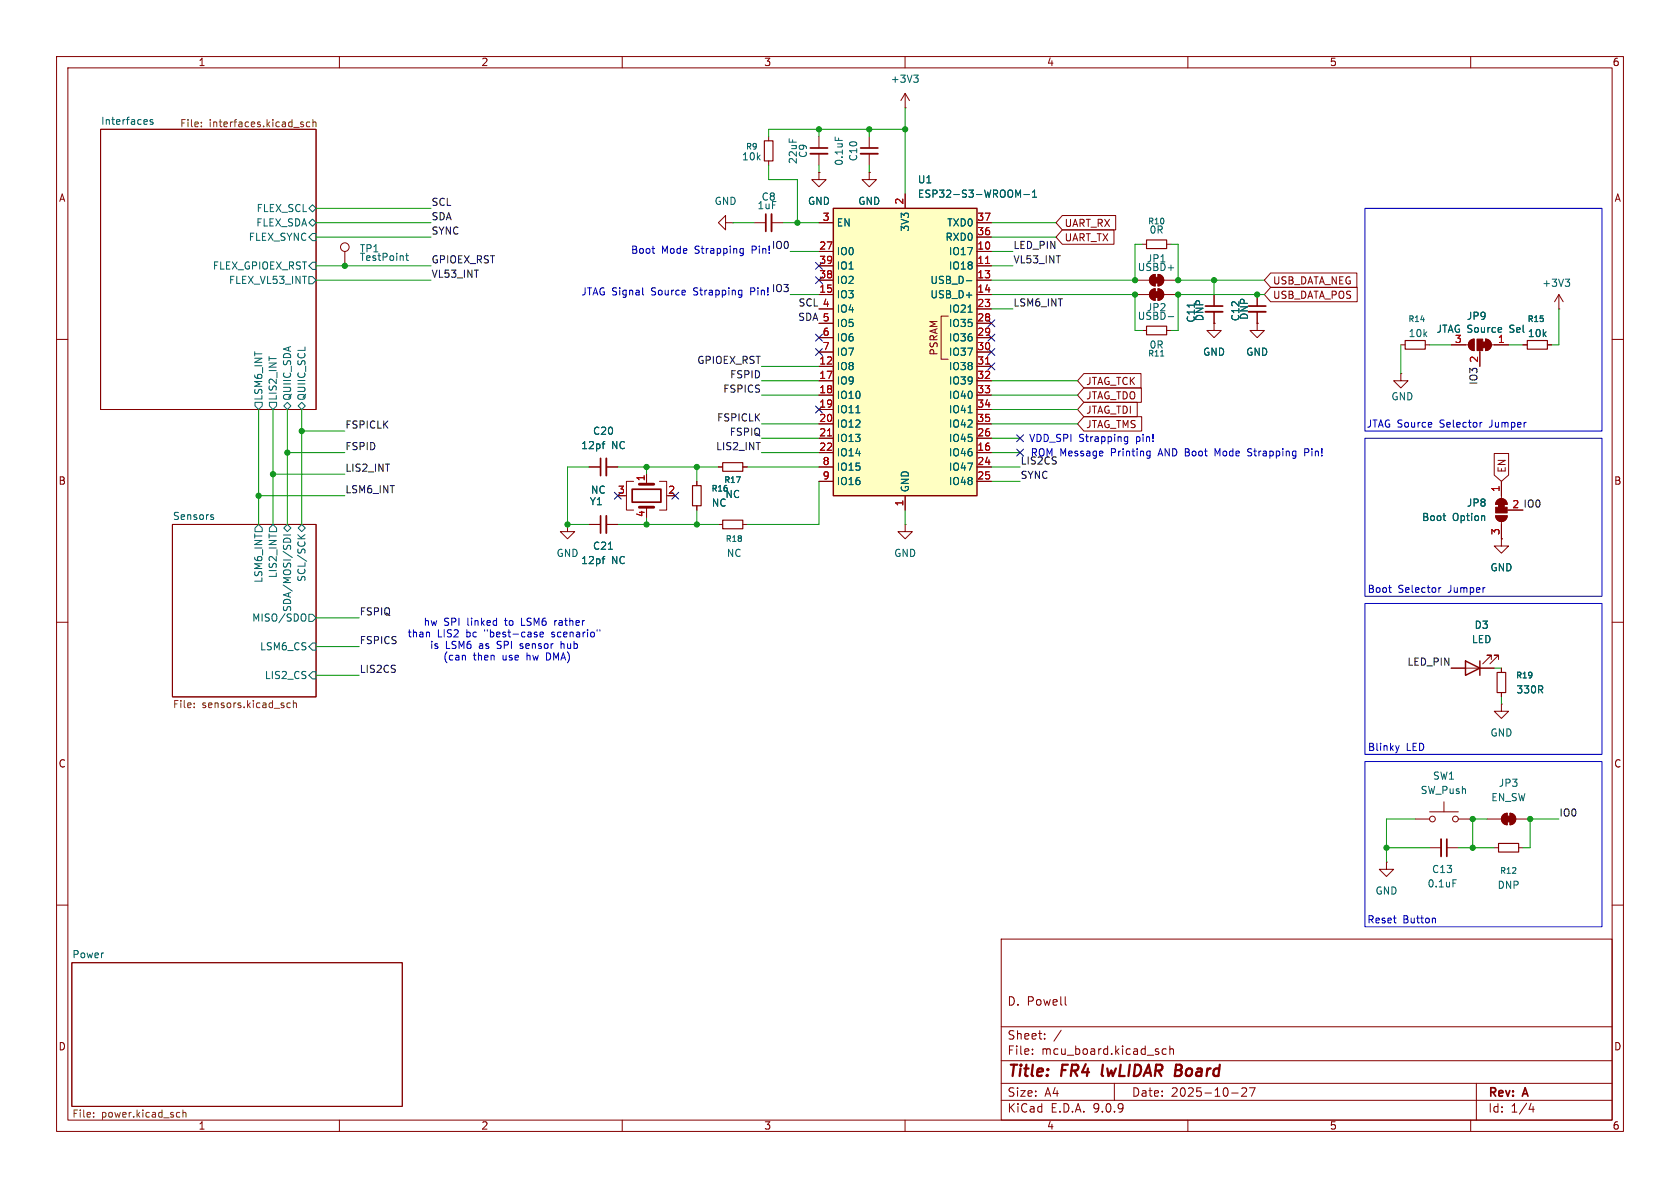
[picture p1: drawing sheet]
<svg xmlns="http://www.w3.org/2000/svg" width="297mm" height="210mm" viewBox="0 0 297 210" stroke-linecap="round" stroke-linejoin="round" font-family="sans-serif">
<g fill="none" stroke="#840000" stroke-width=".18">
<path d="M10 10h277v190h-277zM12 12h273v186h-273zM60 10v2M110 10v2M160 10v2M210 10v2M260 10v2M17.8 22.9h38.1v49.5h-38.1zM262.6 59.9a1.02 1.02 0 0 1 1 1.1 1.02 1.02 0 0 1-1 1zM10 60h2M256.5 61h3.1M259.9 60.2l.7-.3v2.1a1.02 1.02 0 0 1-.9-.7 1.02 1.02 0 0 1 .2-1.1z"/>
<path d="M261.6 62v2.8M263.7 61h3M285 60h2M30.5 92.7h25.4v30.5h-25.4zM10 110h2M265.4 118.1v.8M285 110h2M265.4 122.4v.8M10 160h2M12.7 170.2h58.4v25.4h-58.4zM177 166h108v32h-108zM188.3 176.2v1.3l.2 .2"/>
<path d="M285 160h2M60 198v2M110 198v2M160 198v2M177 194.5h108M177 191.5h108M177 187.5h108M177 181.5h108M182.5 186.3v.1M182.5 185.5v.1M184.7 183.6v.1M184.7 182.8v.1"/>
<path d="M187.6 182.1l-1.3 2M197 191.5v3M206.2 185.5l-.5-.1-.2 .3v.4l.1 .2h.6M206.8 185.5l.2-.1 .4 .1 .1 .9M206.8 184.9v1.5M210 198v2M217.7 193.2h1.2M219.5 192.4l.6-.1 .2 .1 .1 .3-.9 1.1h.9M220.9 192.3h1l-.7 1.5M260 198v2M261 191.5v6.5M270.7 195l-.4 1.1h.9"/>
<path d="M271 195.6v1"/>
</g>
<path d="M195 188.2l-.2 1.9M207.8 189.2h.7M207.9 188.2h.7M208.5 189.2l.3 .1M208.6 190.1l-.9 .1M208.7 189.1l-.2 .1" fill="none" stroke="#840000" stroke-width=".4"/>
<g fill="none" stroke="#006464" stroke-width=".18">
<path d="M27 21.2l-.3-.1-.2 .2 .1 .2 .4 .1v.3h-.5M54.6 36.8l.6-.6 .7 .6-.7 .7zM54.6 39.4l.6-.7 .7 .7-.7 .6zM54.6 48.9h.6l.7 .6-.7 .7h-.6zM55.2 46.4h.7v1.2h-.7l-.6-.6zM55.2 41.3h.7v1.2h-.7l-.6-.6zM45.1 71.1h1.3v.7l-.7 .6-.6-.6zM47.6 71.1h1.3v.7l-.6 .6-.7-.6zM50.2 71.8l.6-.7 .6 .7-.6 .6zM52.7 71.8l.6-.7 .7 .7-.7 .6zM37.4 91.4l.3 .1 .1 .2-.2 .1h-.2M37.4 91h.3"/>
<path d="M45.7 92.7l.7 .6v.7h-1.3v-.7zM48.3 92.7l.6 .6v.7h-1.3v-.7zM50.1 95.8a.64 .64 0 0 1 .6-.7 .64 .64 0 0 1 .7 .7M50.1 94.6h1.3M50.2 93.3l.6-.6 .6 .6-.6 .7zM52.6 94.5l.8 .7M52.7 93.3l.6-.6 .7 .6-.7 .7zM53.9 94.5l-.7 .6M53.8 108.5l.1 .1a.81 .81 0 0 1-.1 1.2M54.6 108.6h.6l.7 .6-.7 .7h-.6zM55.2 118.7h.7v1.3h-.7l-.6-.6zM55.2 113.7h.7v1.2h-.7l-.6-.6z"/>
</g>
<g fill="none" stroke="#725600" stroke-width=".18">
<path d="M35.6 22.3v.1M35.6 21.6v.1M53.3 22h.3l.1 .2-.2 .2h-.2M53.3 21.6h.3M54.8 21.6h-.4l-.2 .2 .1 .5h.5M55.3 21.7l.2-.1h.3l.1 .8M55.3 21.1v1.3M34.3 125v.1M34.3 124.3v.1M50.7 124.9l.3 .2 .3-.1M51.3 124.3h-.3l-.3 .2M51.9 124.4l.1-.1h.4v.8"/>
<path d="M51.9 123.8v1.3M16.5 197.4v.1M16.5 196.7v.1M31.4 196.6l.4 .1M31.8 197.4l-.4 .1M32.3 196.8l.2-.2 .3 .1 .1 .8M32.3 196.2v1.3"/>
</g>
<path d="M264.7 118.9h1.5v3.5h-1.5z" fill="none" stroke="#840000" stroke-width=".2"/>
<g fill="#840000" stroke="#840000" stroke-width=".18">
<path d="M262.1 60.5h.5v1h-.5z"/>
<path d="M262.6 59.9a1.02 1.02 0 0 1 1 1.1 1.02 1.02 0 0 1-1 1z"/>
<path d="M261.1 59.9h1v2.1h-1z"/>
<path d="M259.9 60.2l.7-.3v2.1a1.02 1.02 0 0 1-.9-.7 1.02 1.02 0 0 1 .2-1.1z"/>
</g>
<path d="M147.3 36.8h25.4v50.8h-25.4z" fill="#ffffc2"/>
<path d="M147.3 36.8h25.4v50.8h-25.4zM259.1 116.8l2.5 1.3-2.5 1.3zM261.6 116.8v2.6" fill="none" stroke="#840000" stroke-width=".25"/>
<g fill="none" stroke="#840000" stroke-width=".18">
<path d="M160 19.1h.1M160 16.5v2.6M160 16.5l-.7 1.3M160 16.5l.8 1.3M128.3 39.4v-1.3l-1.3 1.3 1.3 1.2v-1.2h1.2M129.5 39.4h.1M133.3 39.4h2.1M135.9 24.1v.8M135.9 28.4v.8M136.4 39.4h2M144.8 30.5v1.3h1.2l-1.2 1.2-1.3-1.2h1.3M144.8 30.5h.1"/>
<path d="M144.8 39.4h2.5M144.8 24.1v2.1M144.8 27.2v2M153.7 30.5v1.3h1.2l-1.2 1.2-1.3-1.2h1.3M153.7 30.5h.1M153.7 24.1v2.1M153.7 27.2v2M160 34.3v2.5M172.7 39.4h2.6M187.8 38.1h9.4v2.5h-9.4l-1.1-1.2zM61 44.5v2.5M144.8 44.5h2.5"/>
<path d="M144.8 47h2.5M144.8 49.5h2.5M144.8 52.1h2.5M144.8 54.6h2.5M144.8 57.2h2.5M144.8 59.7h2.5M167.6 55.9h-1.2v7.6h1.2M172.7 44.5h2.6M172.7 47h2.6M172.7 49.5h2.6M172.7 52.1h2.6M172.7 54.6h2.6"/>
<path d="M172.7 57.2h2.6M172.7 59.7h2.6M172.7 41.9h2.6M187.8 40.6h9.1v2.6h-9.1l-1.1-1.3zM200.7 49.5h2.5M200.7 52.1h2.5M201.9 43.2h.8M201.9 58.4h.8M203.5 48.8l.7-.3v2a1.02 1.02 0 0 1-.9-.6 1.02 1.02 0 0 1 .2-1.1zM203.5 51.4l.7-.3v2a1.02 1.02 0 0 1-.9-.6 1.02 1.02 0 0 1 .2-1.1zM204.7 48.5a1.02 1.02 0 0 1 1 1 1.02 1.02 0 0 1-1 1zM204.7 51.1a1.02 1.02 0 0 1 1 1 1.02 1.02 0 0 1-1 1z"/>
<path d="M205.7 49.5h2.6M205.7 52.1h2.6M206.2 43.2h.8M206.2 58.4h.8M214.6 57.2v1.2h1.3l-1.3 1.3-1.2-1.3h1.2M214.6 57.2h.1M214.6 52.1v2M214.6 55.1v2.1M222.2 57.2v1.2h1.3l-1.3 1.3-1.2-1.3h1.2M222.2 57.2h.1M222.2 52.1v2M222.2 55.1v2.1"/>
<path d="M224.6 48.3h15.3v2.5h-15.3l-1.1-1.3zM224.6 50.8h15.3v2.5h-15.3l-1.1-1.2zM275.6 54.6h.1M275.6 52.1l-.8 1.2M275.6 52.1l.8 1.2M275.6 52.1v2.5M144.8 62.2h2.5M144.8 64.8h2.5M144.8 67.3h2.5M144.8 69.9h2.5M144.8 72.4h2.5M144.8 74.9h2.5"/>
<path d="M144.8 77.5h2.5M172.7 62.2h2.6M172.7 64.8h2.6M172.7 67.3h2.6M172.7 69.9h2.6M172.7 72.4h2.6M172.7 74.9h2.6M172.7 77.5h2.6M191.6 73.7h10.2v2.5h-10.2l-1.1-1.3zM191.6 66h10.1v2.6h-10.1l-1.1-1.3zM191.6 68.6h10.2v2.5h-10.2l-1.1-1.2zM191.6 71.1h9.4v2.6h-9.4l-1.1-1.3z"/>
<path d="M247.6 66v1.3h1.3l-1.3 1.3-1.2-1.3h1.2M247.6 66h.1M247.6 61h.8M252 61h.7M256.5 61h2.6M261.6 62.2v2.6M264.2 61h2.5M269.2 61h.8M273.6 61h.7M100.3 92.7v1.3h1.3l-1.3 1.3-1.2-1.3h1.2M100.3 92.7h.1M104.1 82.6h2.1"/>
<path d="M104.1 92.7h2.1M107.2 82.6h2M107.2 92.7h2M110.5 87.6h.2M112 85.1h-1.3v5.1h1.3M114.3 83.8v1.3M114.3 89.7v.5M116.6 85.1h1.3v5.1h-1.3M123.2 85.1v.8M123.2 89.4v.8M127 82.6h.8M127 92.7h.8"/>
<path d="M131.3 82.6h.8M131.3 92.7h.8M144.8 80h2.5M144.8 82.6h2.5M144.8 85.1h2.5M160 92.7v1.3h1.3l-1.3 1.3-1.3-1.3h1.3M160 92.7h.1M160 87.6v2.6M172.7 80h2.6M172.7 82.6h2.6M172.7 85.1h2.6M264.2 80.2h2.5v3.8l-1.3 1.1-1.2-1.1z"/>
<path d="M264.4 91.2h2a1.02 1.02 0 0 1-1 1 1.02 1.02 0 0 1-1-1zM264.7 88.4a1.02 1.02 0 0 1 1.1-.2 1.02 1.02 0 0 1 .6 1h-2zM265.4 95.3v1.2h1.3l-1.3 1.3-1.2-1.3h1.2M265.4 95.3h.1M265.4 85.1v3M265.4 92.2v3.1M266.4 90.2h.3M256.5 118.1h7.7M263.7 116.6v-.8h-.8h.8l-1.6 1.5M264.9 116.6v-.8h-.7h.7l-1.5 1.5M265.4 118.1v.8M265.4 124.5v1.2h1.3l-1.3 1.3-1.2-1.3h1.2"/>
<path d="M265.4 124.5h.1M265.4 122.4v.8M245.1 152.4v1.3h1.3l-1.3 1.2-1.3-1.2h1.3M245.1 152.4h.1M250.2 144.8h2.5M252.7 149.9h2.1M252.7 143.5h5.1M255.3 141.7v1.8M255.8 149.9h2M257.8 144.8h2.5M262.9 144.8h2.5M264.2 149.9h.7"/>
<path d="M265.7 144.1l.7-.3v2a1.02 1.02 0 0 1-.9-.6 1.02 1.02 0 0 1 .2-1.1zM267 143.8a1.02 1.02 0 0 1 1 1 1.02 1.02 0 0 1-1 1zM268 144.8h2.5M268.5 149.9h.7"/>
<circle cx="61" cy="43.7" r=".76"/>
<circle cx="253.2" cy="144.8" r=".51"/>
<circle cx="257.3" cy="144.8" r=".51"/>
</g>
<g fill="none" stroke="#006464" stroke-width=".18">
<path d="M161.5 13.3h.8l-.4 .5M162.1 13.8l.2 .2v.3l-.2 .2M147.6 24.2v.6M180 34.5l.4-.9v1.3M181 34.4h1M182.5 34.9h.8M182.5 34l.4-.4v1.3M71.7 45.2h.5M71.9 44.8v1.1l.3 .1M170.8 49.6h1M171.1 55.2h.8M206.5 56h1"/>
<path d="M276.7 49.3h.8l-.4 .5M277.2 49.8l.3 .3v.3l-.3 .2M106.4 78.5h.5M106.9 78l-.2 .1M151.3 73h.7M171.1 73h.8M205.2 62.9h.6M106.4 98.8h.5M106.9 98.4h-.2M107.6 97.1h.7M255.1 91.2h.5M255.5 92h.1"/>
<path d="M256.9 155.5h.6"/>
</g>
<path d="M174.2 46.6h.8M146.3 77.1h.7M174.2 64.4h.8" fill="none" stroke="#a90000" stroke-width=".18"/>
<path d="M135.4 37.8v3.1M143.3 26.2h3M152.1 26.2h3.1M213.1 54.1h3.1M220.7 54.1h3.1M106.2 81v3.1M106.2 91.2v3M111.8 86.5h5v2.3h-5zM255.8 148.3v3.1" fill="none" stroke="#840000" stroke-width=".3"/>
<path d="M136.4 37.8v3.1M143.3 27.2h3M152.1 27.2h3.1M213.1 55.1h3.1M220.7 55.1h3.1M107.2 81v3.1M107.2 91.2v3M254.8 148.3v3.1" fill="none" stroke="#840000" stroke-width=".33"/>
<path d="M135.1 24.9h1.6v3.5h-1.6zM202.7 42.4h3.5v1.5h-3.5zM202.7 57.7h3.5v1.5h-3.5zM248.4 60.2h3.6v1.5h-3.6zM270 60.2h3.6v1.5h-3.6zM122.4 85.9h1.6v3.5h-1.6zM127.8 81.8h3.5v1.5h-3.5zM127.8 91.9h3.5v1.6h-3.5zM264.9 149.1h3.6v1.5h-3.6z" fill="none" stroke="#840000" stroke-width=".2"/>
<g fill="#840000" stroke="#840000" stroke-width=".18">
<path d="M204 49h1v1h-1z"/>
<path d="M203.5 48.8l.7-.3v2a1.02 1.02 0 0 1-.9-.6 1.02 1.02 0 0 1 .2-1.1z"/>
<path d="M204.7 48.5a1.02 1.02 0 0 1 1 1 1.02 1.02 0 0 1-1 1z"/>
<path d="M266.2 144.3h1v1h-1z"/>
<path d="M265.7 144.1l.7-.3v2a1.02 1.02 0 0 1-.9-.6 1.02 1.02 0 0 1 .2-1.1z"/>
<path d="M267 143.8a1.02 1.02 0 0 1 1 1 1.02 1.02 0 0 1-1 1z"/>
<path d="M264.9 89.2h1v.5h-1z"/>
<path d="M264.7 88.4a1.02 1.02 0 0 1 1.1-.2 1.02 1.02 0 0 1 .6 1h-2z"/>
<path d="M264.4 89.7h2v1h-2z"/>
<path d="M264.4 91.2h2a1.02 1.02 0 0 1-1 1 1.02 1.02 0 0 1-1-1z"/>
<path d="M204 51.6h1v1h-1z"/>
<path d="M203.5 51.4l.7-.3v2a1.02 1.02 0 0 1-.9-.6 1.02 1.02 0 0 1 .2-1.1z"/>
<path d="M204.7 51.1a1.02 1.02 0 0 1 1 1 1.02 1.02 0 0 1-1 1z"/>
</g>
<path d="M113 85.6h2.6M113 89.7h2.6" fill="none" stroke="#840000" stroke-width=".51"/>
<g fill="none" stroke="#009600" stroke-width=".18">
<path d="M160 19.1v15.2M55.9 39.4h20.3M55.9 36.8h20.3M129.5 39.4h3.8M135.9 29.2v2.6h5.1v7.6M138.4 39.4h6.4M144.8 22.9v1.2M144.8 29.2v1.3M153.7 22.9v1.2M153.7 29.2v1.3M160 22.9h-24.1v1.2M175.3 39.4h11.4"/>
<path d="M55.9 49.5h20.3M55.9 47h20.3M55.9 41.9h20.3M139.7 52.1h5.1M139.7 44.5h5.1M175.3 52.1h25.4v6.3h1.2M175.3 54.6h3.8M175.3 44.5h3.8M175.3 47h3.8M175.3 41.9h11.4M201.9 43.2h-1.2v6.3h-25.4M207 43.2h1.3v6.3h15.2"/>
<path d="M214.6 49.5v2.6M223.5 52.1h-15.2v6.3h-1.3M275.6 54.6v6.4h-1.3M45.7 72.4v20.3M48.3 72.4v20.3M50.8 72.4v20.3M53.3 72.4v20.3M53.3 76.2h7.7M134.6 74.9h10.2M134.6 67.3h10.2M134.6 64.8h10.2M134.6 77.5h10.2"/>
<path d="M134.6 69.9h10.2M175.3 72.4h15.2M175.3 74.9h15.2M175.3 67.3h15.2M175.3 77.5h5M175.3 69.9h15.2M247.6 61v5M252.7 61h3.8M266.7 61h2.5M45.7 87.6h15.3M48.3 83.8h12.7M50.8 80h10.2"/>
<path d="M104.1 82.6h-3.8v10.1h3.8M109.2 82.6h17.8M109.2 92.7h17.8M114.3 82.6v1.2M114.3 91.4v1.3M123.2 82.6v2.5M123.2 90.2v2.5M132.1 82.6h12.7M134.6 80h10.2M144.8 85.1v7.6h-12.7M160 90.2v2.5M175.3 82.6h5"/>
<path d="M175.3 80h5M175.3 85.1h5M55.9 114.3h7.6M55.9 109.2h7.6M55.9 119.4h7.6M264.2 118.1h1.2M265.4 123.2v1.3M245.1 149.9h7.6M250.2 144.8h-5.1v7.6M257.8 149.9h6.4M262.9 144.8h-2.6v5.1M275.6 144.8h-5.1v5.1h-1.3"/>
</g>
<g fill="none" stroke="#000084" stroke-width=".18">
<path d="M144.2 48.9l1.2 1.2M144.2 46.4l1.2 1.2M144.2 59.1l1.2 1.2M145.4 48.9l-1.2 1.2M145.4 46.4l-1.2 1.2M145.4 59.1l-1.2 1.2M174.7 59.1l1.2 1.2M174.7 56.5l1.2 1.3M175.9 59.1l-1.2 1.2M175.9 56.5l-1.2 1.3M144.2 71.8l1.2 1.2M144.2 61.6l1.2 1.2"/>
<path d="M145.4 71.8l-1.2 1.2M145.4 61.6l-1.2 1.2M174.7 64.2l1.2 1.2M174.7 61.6l1.2 1.2M175.9 64.2l-1.2 1.2M175.9 61.6l-1.2 1.2M179.7 76.9l1.2 1.2M179.7 79.4l1.2 1.2M180.9 76.9l-1.2 1.2M180.9 79.4l-1.2 1.2M108.6 87l1.2 1.2M109.8 87l-1.2 1.2"/>
<path d="M118.8 87l1.2 1.2M120 87l-1.2 1.2"/>
</g>
<g fill="none" stroke="#0000c2" stroke-width=".18">
<path d="M241.3 36.8h41.9v39.4h-41.9zM113.6 50.9v1.1l.2 .1M115.3 43.9h.4M115.6 44.8h.1M130.8 51.3l.3 .1M130.9 44h.5M130.9 44.7h.5M131.1 51.3v1l-.2 .3M131.1 52.1h-.3M131.4 43.9v1.1l-.1 .1-.3 .1M198.8 77.8l.2 .3 .4-.1M199.4 77.2v1l-.3 .3-.3-.1"/>
<path d="M199.4 77.3l-.4-.1-.2 .2M203 79.7l.3 .1M203.3 79.7v1.1l-.1 .2h-.3M221.1 79.3h-.3l-.2 .3 .1 .3 .3 .1M231.3 79.4l-.6-.1v1.3M231.3 79.9l-.6 .1M241.3 77.5h41.9v27.9h-41.9zM262 74.7l-.3 .1M203.3 80.5l-.3 .1M215.2 80.2l-.4-.9v1.3M220.6 80.5l.4 .1M75.9 111.8v.8"/>
<path d="M82.1 115.8l.2 .2v.7M94.6 112.2h.3l.1 .2-.2 .2h-.2M94.6 111.7l.3 .1M95.5 112.2l.6-.2-.1-.2-.4-.1-.1 .2v.6h.5M98.1 109.7v.8M98.3 109.7l-.2 .2M99.2 113.4v1.2M99.4 113.8l-.2 .1M106.1 111.3v.3M241.3 106.7h41.9v26.7h-41.9zM245.5 103.9h.5M245.8 104.7h.2"/>
<path d="M254.4 103.9v.8M254.7 103.9l-.3 .2M241.3 134.6h41.9v29.2h-41.9zM247.3 131.8l-.3 .9M253.6 162.3l.2 .2v.6"/>
</g>
<g fill="#009600" stroke="#009600" stroke-width=".18">
<circle cx="50.8" cy="80" r=".46"/>
<circle cx="53.3" cy="76.2" r=".46"/>
<circle cx="48.3" cy="83.8" r=".46"/>
<circle cx="45.7" cy="87.6" r=".46"/>
<circle cx="61" cy="47" r=".46"/>
<circle cx="100.3" cy="92.7" r=".46"/>
<circle cx="222.2" cy="52.1" r=".46"/>
<circle cx="200.7" cy="52.1" r=".46"/>
<circle cx="208.3" cy="52.1" r=".46"/>
<circle cx="208.3" cy="49.5" r=".46"/>
<circle cx="200.7" cy="49.5" r=".46"/>
<circle cx="214.6" cy="49.5" r=".46"/>
<circle cx="144.8" cy="22.9" r=".46"/>
<circle cx="141" cy="39.4" r=".46"/>
<circle cx="153.7" cy="22.9" r=".46"/>
<circle cx="160" cy="22.9" r=".46"/>
<circle cx="260.3" cy="144.8" r=".46"/>
<circle cx="260.3" cy="149.9" r=".46"/>
<circle cx="245.1" cy="149.9" r=".46"/>
<circle cx="270.5" cy="144.8" r=".46"/>
<circle cx="114.3" cy="92.7" r=".46"/>
<circle cx="123.2" cy="82.6" r=".46"/>
<circle cx="123.2" cy="92.7" r=".46"/>
<circle cx="114.3" cy="82.6" r=".46"/>
</g>
<g font-size="2.8" fill="#840000">
<text x="178" y="190.9">Title:</text>
<text x="187.7" y="190.9">FR4</text>
<text x="195.6" y="190.9">lwLIDAR</text>
<text x="209.4" y="190.9">Board</text>
</g>
<g font-size="2.1" fill="#840000">
<text x="178" y="178">D. Powell</text>
<text x="178" y="184">Sheet:</text>
<text x="178" y="186.7">File:</text>
<text x="184.1" y="186.7">mcu_board.kicad_sch</text>
<text x="178" y="196.9">KiCad</text>
<text x="178" y="194.1">Size:</text>
<text x="184.7" y="194.1">A4</text>
<text x="185.7" y="196.9">E.D.A.</text>
<text x="193.3" y="196.9">9.0.9</text>
<text x="200" y="194.1">Date:</text>
<text x="207" y="194.1">2025-10-27</text>
<text x="263" y="194.3">Rev:</text>
<text x="263" y="196.9">Id:</text>
<text x="267.1" y="196.9">1/4</text>
<text x="269.4" y="194.3">A</text>
</g>
<g font-size="1.8" fill="#840000">
<text x="35" y="11.9">1</text>
<text x="85" y="11.9">2</text>
<text x="135" y="11.9">3</text>
<text x="185" y="11.9">4</text>
<text x="235" y="11.9">5</text>
<text x="285" y="11.9">6</text>
<text x="10.3" y="35.9">A</text>
<text x="285.3" y="35.9">A</text>
<text x="188.1" y="40.3">UART_RX</text>
<text x="188.1" y="42.9">UART_TX</text>
<text x="224.9" y="50.5">USB_DATA_NEG</text>
<text x="224.9" y="53">USB_DATA_POS</text>
<text x="166" y="62.9" transform="rotate(-90 166 62.9)">PSRAM</text>
<text x="191.9" y="68.3">JTAG_TCK</text>
<text x="191.9" y="70.8">JTAG_TDO</text>
<text x="191.9" y="75.9">JTAG_TMS</text>
<text x="191.9" y="73.3">JTAG_TDI</text>
<text x="266.4" y="83.7" transform="rotate(-90 266.4 83.7)">EN</text>
<text x="10.3" y="85.9">B</text>
<text x="267.3" y="89.9">2 IO0</text>
<text x="285.3" y="85.9">B</text>
<text x="10.3" y="135.9">C</text>
<text x="285.3" y="135.9">C</text>
<text x="10.3" y="185.9">D</text>
<text x="285.3" y="185.9">D</text>
<text x="35" y="199.9">1</text>
<text x="85" y="199.9">2</text>
<text x="135" y="199.9">3</text>
<text x="185" y="199.9">4</text>
<text x="235" y="199.9">5</text>
<text x="285" y="199.9">6</text>
</g>
<g font-size="1.8" fill="#006464">
<text x="157.4" y="14.8">+3V3</text>
<text x="17.8" y="22.1">Interfaces</text>
<text x="131.1" y="28.5">10k</text>
<text x="141.1" y="29.1" transform="rotate(-90 141.1 29.1)">22uF</text>
<text x="142.8" y="28" transform="rotate(-90 142.8 28)">C9</text>
<text x="149.2" y="29.4" transform="rotate(-90 149.2 29.4)">0.1uF</text>
<text x="151.7" y="28.6" transform="rotate(-90 151.7 28.6)">C10</text>
<text x="134.5" y="35.7">C8</text>
<text x="162.2" y="32.6">U1</text>
<text x="162.2" y="35.2">ESP32-S3-WROOM-1</text>
<text x="45.2" y="40.2">FLEX_SDA</text>
<text x="45.3" y="37.7">FLEX_SCL</text>
<text x="126.2" y="36.4">GND</text>
<text x="133.8" y="37.2">1uF</text>
<text x="142.7" y="36.4">GND</text>
<text x="147.8" y="40.2">EN</text>
<text x="151.6" y="36.4">GND</text>
<text x="160.9" y="41" transform="rotate(-90 160.9 41)">3V3</text>
<text x="167.4" y="40.2">TXD0</text>
<text x="203.1" y="41.5">0R</text>
<text x="37.5" y="47.9">FLEX_GPIOEX_RST</text>
<text x="43.9" y="42.8">FLEX_SYNC</text>
<text x="63.5" y="44.8">TP1</text>
<text x="63.5" y="46.3">TestPoint</text>
<text x="147.8" y="45.3">IO0</text>
<text x="147.8" y="47.9">IO1</text>
<text x="167" y="42.8">RXD0</text>
<text x="167.7" y="45.3">IO17</text>
<text x="167.7" y="47.9">IO18</text>
<text x="202.6" y="46.6">JP1</text>
<text x="40.4" y="50.4">FLEX_VL53_INT</text>
<text x="147.8" y="50.4">IO2</text>
<text x="147.8" y="52.9">IO3</text>
<text x="164.4" y="50.4">USB_D-</text>
<text x="164.4" y="52.9">USB_D+</text>
<text x="201" y="48.1">USBD+</text>
<text x="272.6" y="50.9">+3V3</text>
<text x="147.8" y="55.5">IO4</text>
<text x="147.8" y="58">IO5</text>
<text x="167.7" y="55.5">IO21</text>
<text x="167.7" y="58">IO35</text>
<text x="201" y="56.7">USBD-</text>
<text x="202.6" y="55.2">JP2</text>
<text x="211.4" y="57.1" transform="rotate(-90 211.4 57.1)">C11</text>
<text x="213" y="56.9" transform="rotate(-90 213 56.9)">DNP</text>
<text x="219.3" y="56.9" transform="rotate(-90 219.3 56.9)">C12</text>
<text x="220.8" y="56.6" transform="rotate(-90 220.8 56.6)">DNP</text>
<text x="248.9" y="59.8">10k</text>
<text x="253.9" y="59">JTAG Source</text>
<text x="259.2" y="56.7">JP9</text>
<text x="267" y="59">Sel</text>
<text x="270" y="59.8">10k</text>
<text x="147.8" y="60.6">IO6</text>
<text x="147.8" y="63.1">IO7</text>
<text x="147.8" y="65.6">IO8</text>
<text x="167.7" y="60.6">IO36</text>
<text x="167.7" y="63.1">IO37</text>
<text x="167.7" y="65.6">IO38</text>
<text x="203.1" y="61.8">0R</text>
<text x="212.6" y="63.1">GND</text>
<text x="220.2" y="63.1">GND</text>
<text x="46.6" y="70.9" transform="rotate(-90 46.6 70.9)">LSM6_INT</text>
<text x="49.1" y="70.9" transform="rotate(-90 49.1 70.9)">LIS2_INT</text>
<text x="51.7" y="70.9" transform="rotate(-90 51.7 70.9)">QUIIC_SDA</text>
<text x="54.2" y="70.9" transform="rotate(-90 54.2 70.9)">QUIIC_SCL</text>
<text x="147.8" y="68.2">IO9</text>
<text x="147.8" y="70.7">IO10</text>
<text x="167.7" y="68.2">IO39</text>
<text x="167.7" y="70.7">IO40</text>
<text x="245.9" y="71">GND</text>
<text x="104.7" y="77.1">C20</text>
<text x="147.8" y="73.3">IO11</text>
<text x="147.8" y="75.8">IO12</text>
<text x="167.7" y="73.3">IO41</text>
<text x="167.7" y="75.8">IO42</text>
<text x="102.7" y="79.6">12pf</text>
<text x="108.1" y="79.6">NC</text>
<text x="147.8" y="78.3">IO13</text>
<text x="147.8" y="80.9">IO14</text>
<text x="147.8" y="83.4">IO15</text>
<text x="167.7" y="78.3">IO45</text>
<text x="167.7" y="80.9">IO46</text>
<text x="167.7" y="83.4">IO47</text>
<text x="104.2" y="89.5">Y1</text>
<text x="104.4" y="87.5">NC</text>
<text x="125.7" y="89.8">NC</text>
<text x="128.1" y="88.2">NC</text>
<text x="147.8" y="86">IO16</text>
<text x="160.9" y="87.1" transform="rotate(-90 160.9 87.1)">GND</text>
<text x="167.7" y="86">IO48</text>
<text x="259.2" y="89.8">JP8</text>
<text x="30.5" y="92">Sensors</text>
<text x="251.3" y="92.3">Boot</text>
<text x="256.8" y="92.3">Option</text>
<text x="98.3" y="98.7">GND</text>
<text x="102.6" y="99.9">12pf</text>
<text x="104.7" y="97.4">C21</text>
<text x="108.1" y="99.9">NC</text>
<text x="128.4" y="98.7">NC</text>
<text x="158" y="98.7">GND</text>
<text x="263.4" y="101.2">GND</text>
<text x="46.6" y="103.1" transform="rotate(-90 46.6 103.1)">LSM6_INT</text>
<text x="49.1" y="102.3" transform="rotate(-90 49.1 102.3)">LIS2_INT</text>
<text x="54.2" y="103" transform="rotate(-90 54.2 103)">SCL/SCK</text>
<text x="44.5" y="110.1">MISO/SDO</text>
<text x="51.7" y="108.3" transform="rotate(-90 51.7 108.3)">SDA/MOSI/SDI</text>
<text x="260.1" y="113.9">LED</text>
<text x="260.6" y="111.4">D3</text>
<text x="45.9" y="115.2">LSM6_CS</text>
<text x="46.7" y="120.2">LIS2_CS</text>
<text x="268" y="122.8">330R</text>
<text x="263.4" y="130.4">GND</text>
<text x="251.1" y="140.6">SW_Push</text>
<text x="253.2" y="138">SW1</text>
<text x="263.5" y="141.8">EN_SW</text>
<text x="264.9" y="139.3">JP3</text>
<text x="253.1" y="154.5">C13</text>
<text x="243.1" y="158.3">GND</text>
<text x="252.3" y="157.1">0.1uF</text>
<text x="264.7" y="157.3">DNP</text>
<text x="12.7" y="169.5">Power</text>
</g>
<g font-size="1.8" fill="#725600">
<text x="31.7" y="22.8">File:</text>
<text x="37" y="22.8">interfaces.kicad_sch</text>
<text x="30.5" y="125.5">File:</text>
<text x="35.7" y="125.5">sensors.kicad_sch</text>
<text x="12.7" y="197.9">File:</text>
<text x="17.9" y="197.9">power.kicad_sch</text>
</g>
<g font-size="1.8" fill="#0f0f0f">
<text x="76.2" y="36.5">SCL</text>
<text x="76.2" y="41.6">SYNC</text>
<text x="76.2" y="39">SDA</text>
<text x="76.2" y="46.6">GPIOEX_RST</text>
<text x="136.4" y="44.1">IO0</text>
<text x="179.1" y="44.1">LED_PIN</text>
<text x="179.1" y="46.6">VL53_INT</text>
<text x="76.2" y="49.2">VL53_INT</text>
<text x="136.4" y="51.7">IO3</text>
<text x="141" y="56.8">SDA 5</text>
<text x="141.1" y="54.3">SCL 4</text>
<text x="179.1" y="54.3">LSM6_INT</text>
<text x="123.2" y="64.4">GPIOEX_RST</text>
<text x="127.8" y="69.5">FSPICS</text>
<text x="129" y="67">FSPID</text>
<text x="261.3" y="68.1" transform="rotate(-90 261.3 68.1)">IO3</text>
<text x="61" y="75.9">FSPICLK</text>
<text x="126.7" y="74.6">FSPICLK</text>
<text x="128.9" y="77.1">FSPIQ</text>
<text x="61" y="79.7">FSPID</text>
<text x="61" y="83.5">LIS2_INT</text>
<text x="126.5" y="79.7">LIS2_INT</text>
<text x="61" y="87.3">LSM6_INT</text>
<text x="180.3" y="84.7">SYNC</text>
<text x="63.5" y="114">FSPICS</text>
<text x="63.5" y="108.9">FSPIQ</text>
<text x="63.5" y="119">LIS2CS</text>
<text x="248.7" y="117.8">LED_PIN</text>
<text x="275.6" y="144.4">IO0</text>
</g>
<g font-size="1.8" fill="#a90000">
<text x="145.3" y="39.1">3</text>
<text x="159.8" y="36.3" transform="rotate(-90 159.8 36.3)">2</text>
<text x="172.7" y="39.1">37</text>
<text x="172.7" y="41.7">36</text>
<text x="144.7" y="44.2">27</text>
<text x="144.7" y="46.7">39</text>
<text x="172.7" y="44.2">10</text>
<text x="172.7" y="46.7">11</text>
<text x="144.7" y="49.3">38</text>
<text x="144.7" y="51.8">15</text>
<text x="172.7" y="49.3">13</text>
<text x="172.7" y="51.8">14</text>
<text x="145.3" y="59.4">6</text>
<text x="145.3" y="54.4">4</text>
<text x="145.3" y="56.9">5</text>
<text x="172.7" y="54.4">23</text>
<text x="172.7" y="56.9">28</text>
<text x="172.7" y="59.4">29</text>
<text x="144.7" y="64.5">12</text>
<text x="145.3" y="62">7</text>
<text x="172.7" y="62">30</text>
<text x="172.7" y="64.5">31</text>
<text x="257.1" y="60.7">3</text>
<text x="261.4" y="64.2" transform="rotate(-90 261.4 64.2)">2</text>
<text x="264.7" y="60.7">1</text>
<text x="144.7" y="67.1">17</text>
<text x="144.7" y="69.6">18</text>
<text x="172.7" y="67.1">32</text>
<text x="172.7" y="69.6">33</text>
<text x="144.7" y="72.1">19</text>
<text x="144.7" y="74.7">20</text>
<text x="144.7" y="77.2">21</text>
<text x="172.7" y="72.1">34</text>
<text x="172.7" y="74.7">35</text>
<text x="172.7" y="77.2">26</text>
<text x="144.7" y="79.8">22</text>
<text x="145.3" y="82.3">8</text>
<text x="172.7" y="79.8">16</text>
<text x="172.7" y="82.3">24</text>
<text x="109.1" y="87.4">3</text>
<text x="114" y="85.2" transform="rotate(-90 114 85.2)">1</text>
<text x="118" y="87.4">2</text>
<text x="145.3" y="84.8">9</text>
<text x="159.8" y="89.6" transform="rotate(-90 159.8 89.6)">1</text>
<text x="172.7" y="84.8">25</text>
<text x="265.2" y="87.1" transform="rotate(-90 265.2 87.1)">1</text>
<text x="267.3" y="89.9">2</text>
<text x="114" y="91.5" transform="rotate(-90 114 91.5)">4</text>
<text x="265.2" y="94.7" transform="rotate(-90 265.2 94.7)">3</text>
</g>
<g font-size="1.8" fill="#0000c2">
<text x="111.5" y="45.1">Boot</text>
<text x="116.9" y="45.1">Mode</text>
<text x="122.9" y="45.1">Strapping</text>
<text x="133.2" y="45.1">Pin!</text>
<text x="102.7" y="52.4">JTAG Signal</text>
<text x="115.2" y="52.4">Source</text>
<text x="122.9" y="52.4">Strapping</text>
<text x="133.1" y="52.4">Pin!</text>
<text x="241.5" y="75.8">JTAG Source</text>
<text x="254.6" y="75.8">Selector</text>
<text x="263.6" y="75.8">Jumper</text>
<text x="180.3" y="82.2">LIS2CS</text>
<text x="181.8" y="78.3">VDD_SPI</text>
<text x="182.1" y="80.9">ROM Message</text>
<text x="190.7" y="78.3">Strapping</text>
<text x="196.5" y="80.9">Printing</text>
<text x="200.9" y="78.3">pin!</text>
<text x="205.1" y="80.9">AND Boot</text>
<text x="215.4" y="80.9">Mode</text>
<text x="221.4" y="80.9">Strapping</text>
<text x="231.7" y="80.9">Pin!</text>
<text x="241.7" y="105">Boot</text>
<text x="247.2" y="105">Selector</text>
<text x="256.1" y="105">Jumper</text>
<text x="72" y="112.9">than</text>
<text x="74.8" y="110.8">hw</text>
<text x="77.3" y="112.9">LIS2</text>
<text x="78.5" y="110.8">SPI</text>
<text x="82.5" y="112.9">bc</text>
<text x="82.7" y="110.8">linked</text>
<text x="85.9" y="112.9">&quot;best-case</text>
<text x="89.6" y="110.8">to</text>
<text x="92.6" y="110.8">LSM6</text>
<text x="98" y="112.9">scenario&quot;</text>
<text x="98.7" y="110.8">rather</text>
<text x="75.9" y="114.9">is</text>
<text x="78.3" y="117">(can</text>
<text x="78.7" y="114.9">LSM6</text>
<text x="83.7" y="117">then</text>
<text x="84.8" y="114.9">as</text>
<text x="88.1" y="114.9">SPI</text>
<text x="88.9" y="117">use</text>
<text x="92.4" y="114.9">sensor</text>
<text x="93.4" y="117">hw</text>
<text x="97" y="117">DMA)</text>
<text x="99.8" y="114.9">hub</text>
<text x="241.7" y="132.9">Blinky</text>
<text x="248.6" y="132.9">LED</text>
<text x="241.6" y="163.4">Reset</text>
<text x="248" y="163.4">Button</text>
</g>
<g font-size="1.4" fill="#006464">
<text x="131.8" y="26.6">R9</text>
<text x="202.9" y="39.9">R10</text>
<text x="248.9" y="57.1">R14</text>
<text x="270" y="57.1">R15</text>
<text x="202.9" y="63.2">R11</text>
<text x="125.7" y="87.1">R16</text>
<text x="127.9" y="85.6">R17</text>
<text x="128.2" y="96">R18</text>
<text x="267.9" y="120.1">R19</text>
<text x="265.1" y="154.7">R12</text>
</g>
</svg>
